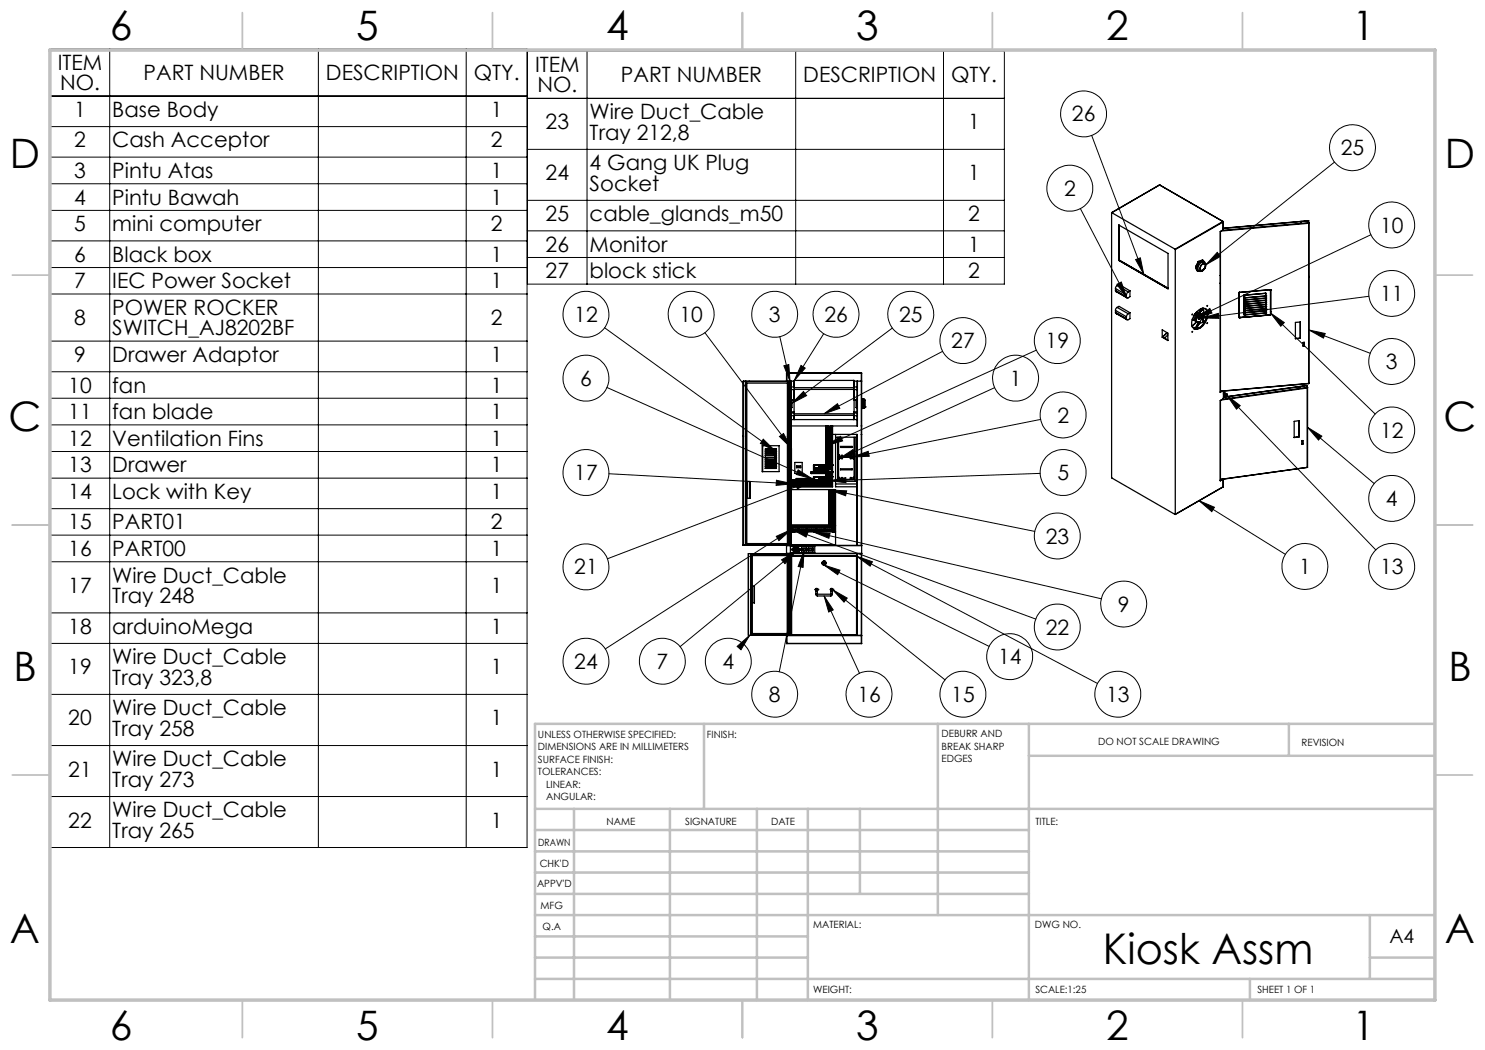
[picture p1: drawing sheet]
<svg xmlns="http://www.w3.org/2000/svg" width="297mm" height="210mm" viewBox="0 0 297 210" stroke-linecap="round" stroke-linejoin="round" font-family="sans-serif">
<g fill="none" stroke="#000" stroke-width=".2">
<path d="M10 9.8h95.4v159.7h-95.4zM10 19.2h95.4M21.9 9.8v159.7M63.7 9.8v159.7M93.2 9.8v159.7M105.5 10.2h95.4v46.6h-95.4zM105.5 19.7h95.4M117.4 10.2v46.6M159.1 10.2v46.6M188.7 10.2v46.6M10 25.3h95.4M10 31.4h95.4"/>
<path d="M10 36.8h95.4M105.5 29.9h95.4M218.3 27.1l10.4 27.7M266.9 32.4l-25.7 20.5M10 42.1h95.4M10 48.2h95.4M10 53.5h95.4M10 58.8h95.4M105.5 40.1h95.4M105.5 46.2h95.4M105.5 51.5h95.4M216.1 41.7l9.3 17.8"/>
<path d="M223.4 56.9l.9-.5 1.1 3.1zM227.1 51.9l1-.3 .6 3.2zM243.5 50.5l.6 .8-2.9 1.6zM273.8 59.3l-33.3 4.3M274.2 46.9l-35 16.7M10 68.2h95.4M10 74.4h95.4M10 79.6h95.4M120.9 65.5l34.1 24.7M121.4 77.5l41.1 18.3M141 66.5l17.3 23.1M156 67.3l2 9"/>
<path d="M156.8 73.2l1-.3 .2 3.4zM160.2 73.1l.8 .5-2.1 2.5zM160.7 78.3l.6 .8-2.9 1.6zM164.7 66.7l-5.8 9.4M178.5 65.6l-20.1 15.1M188.5 70.3l-23.7 12.5M198.9 77.5l-31.1 14.2M207.3 70l-42 19.1M239.2 63.6l2.8-1.9 .4 .9zM240.5 63.6l3.2-.9 .1 1zM245.4 79.1l2.6 2-.7 .7zM245.4 79.1l29.8 30.9"/>
<path d="M254.1 62.6l2.8 1.9-.7 .8zM254.1 62.6l20.9 20.2M261.8 66l3.2 .7-.3 .9zM261.8 66l12.2 4.7M10 85h95.4M10 90.3h95.4M10 95.6h95.4M121.8 94.7l36.8 2.1M152.6 87.8l2.4 2.4-2.9-1.5zM155.3 96.1l3.3 .7-3.4 .3zM155.9 87.3l.8-.6 1.6 2.9zM159.1 96.8l3.3-.7-2.9 1.7z"/>
<path d="M159.6 94l2.9 1.8-3.3-.9zM162.4 96.1l-40.9 15.7M164.8 82.8l2.7-2.1 .5 1zM165.3 89.1l2.8-1.8 .4 .9zM165.9 96.2l3.3-.7v1zM166 98l3.3 .2-.2 1zM166 98l41 8.3M167.8 91.7l2.8-1.8 .4 .9zM170.5 91.4l3.1-1.1 .2 1zM208 94.7l-42.1 1.5M208.1 83.9l-37.6 7.5M261.5 85.5l2.9 1.7-.7 .8z"/>
<path d="M261.5 85.5l13.3 11.2M10 101.7h95.4M10 107h95.4M10 112.4h95.4M155.3 107.3l3-1.4-2.5 2.2zM156.3 112l2.9-1.7-2.2 2.4zM158.3 105.8l48.9 18M158.3 105.9l-37.2 23.9M158.3 105.8l3.3 .7-.4 .9zM159.2 110.3l-23.2 19M160.8 110.2l-.2 3.3-1-.2zM160.8 110.2l-4.9 24.1"/>
<path d="M162.7 106.4l3.3 .3-.2 1zM162.7 106.4l57.6 13.4M164.8 113l3.2 1-.5 .9zM164.8 119.2l1.9 2.8-1 .4zM164.8 113l33 16.3M164.8 119.2l7.1 15.5M166.5 118l2.9 1.6-.6 .8zM166.5 118l22.5 18M171.3 111.3l3.2 1.1-.5 .8zM171.3 111.3l48.2 25.4M239.8 100.1l3.1 1.4-.5 .8zM239.8 100.1l17.3 10.8"/>
<path d="M10 122.6h95.4M10 128.7h95.4M10 138.9h95.4M147.4 129.3l2.5-2.2-1.7 2.9zM149.9 127.1l-1.3 1.6M10 149.1h95.4M10 159.3h95.4"/>
<circle cx="214" cy="37.6" r="4.6"/>
<circle cx="216.7" cy="22.8" r="4.6"/>
<circle cx="270.5" cy="29.5" r="4.6"/>
<circle cx="278.3" cy="45" r="4.6"/>
<circle cx="278.3" cy="58.7" r="4.6"/>
<circle cx="117.2" cy="62.9" r="4.6"/>
<circle cx="117.2" cy="75.6" r="4.6"/>
<circle cx="138.2" cy="62.9" r="4.6"/>
<circle cx="154.9" cy="62.9" r="4.6"/>
<circle cx="167.2" cy="62.9" r="4.6"/>
<circle cx="182.1" cy="62.9" r="4.6"/>
<circle cx="192.6" cy="68.1" r="4.6"/>
<circle cx="203.1" cy="75.6" r="4.6"/>
<circle cx="211.5" cy="68.1" r="4.6"/>
<circle cx="278.3" cy="72.3" r="4.6"/>
<circle cx="117.2" cy="94.5" r="4.6"/>
<circle cx="212.6" cy="83" r="4.6"/>
<circle cx="212.6" cy="94.5" r="4.6"/>
<circle cx="278.3" cy="86" r="4.6"/>
<circle cx="278.3" cy="99.7" r="4.6"/>
<circle cx="117.2" cy="113.4" r="4.6"/>
<circle cx="211.5" cy="107.2" r="4.6"/>
<circle cx="261" cy="113.3" r="4.6"/>
<circle cx="278.3" cy="113.3" r="4.6"/>
<circle cx="117.2" cy="132.2" r="4.6"/>
<circle cx="132.5" cy="132.2" r="4.6"/>
<circle cx="145.7" cy="132.2" r="4.6"/>
<circle cx="154.9" cy="138.8" r="4.6"/>
<circle cx="173.8" cy="138.8" r="4.6"/>
<circle cx="192.6" cy="138.8" r="4.6"/>
<circle cx="201.9" cy="131.3" r="4.6"/>
<circle cx="211.4" cy="125.4" r="4.6"/>
<circle cx="223.6" cy="138.8" r="4.6"/>
<circle cx="224.7" cy="120.8" r="4.6"/>
</g>
<g fill="none" stroke="#c0c0c0" stroke-width=".35">
<path d="M48.5 2.5v7.5M98.5 2.5v7.5M148.5 2.5v7.5M198.5 2.5v7.5M248.5 2.5v7.5M2.5 55h7.5M287 55h7.5M2.5 105h7.5M287 105h7.5M2.5 155h7.5M287 155h7.5M48.5 200v7.5"/>
<path d="M98.5 200v7.5M148.5 200v7.5M198.5 200v7.5M248.5 200v7.5"/>
</g>
<g fill="none" stroke="#c0c0c0" stroke-width=".5">
<path d="M140.8 144.8v17M187.6 144.8v38.2M205.8 144.8v55.2M205.8 151.2h81.2M257.8 144.8v6.4M287 144.8h-180v55.2M107 161.8h180M107 178.8h98.8M107 174.5h98.8M107 170.3h98.8M107 166h98.8M114.8 161.8v38.2"/>
<path d="M134 161.8v38.2M151.4 161.8v38.2M161.6 161.8v38.2M172 161.8v17M107 195.8h180M107 191.5h54.6M107 187.3h54.6M107 183h180M250 195.8v4.2M274 191.5h13M274 183v12.8"/>
</g>
<path d="M10 10h277v190h-277z" fill="none" stroke="#c0c0c0" stroke-width=".7"/>
<path d="M152.6 87.8l2.4 2.4-2.9-1.5zM155.9 87.3l.8-.6 1.6 2.9zM156.8 73.2l1-.3 .2 3.4zM160.2 73.1l.8 .5-2.1 2.5zM160.7 78.3l.6 .8-2.9 1.6zM164.8 82.8l2.7-2.1 .5 1zM165.3 89.1l2.8-1.8 .4 .9zM167.8 91.7l2.8-1.8 .4 .9zM170.5 91.4l3.1-1.1 .2 1zM165.9 96.2l3.3-.7v1zM166 98l3.3 .2-.2 1zM171.3 111.3l3.2 1.1-.5 .8zM162.7 106.4l3.3 .3-.2 1zM158.3 105.8l3.3 .7-.4 .9zM164.8 113l3.2 1-.5 .9zM166.5 118l2.9 1.6-.6 .8zM164.8 119.2l1.9 2.8-1 .4zM147.4 129.3l2.5-2.2-1.7 2.9zM160.8 110.2l-.2 3.3-1-.2zM156.3 112l2.9-1.7-2.2 2.4zM155.3 107.3l3-1.4-2.5 2.2zM159.1 96.8l3.3-.7-2.9 1.7zM155.3 96.1l3.3 .7-3.4 .3zM159.6 94l2.9 1.8-3.3-.9zM227.1 51.9l1-.3 .6 3.2zM223.4 56.9l.9-.5 1.1 3.1zM243.5 50.5l.6 .8-2.9 1.6zM239.2 63.6l2.8-1.9 .4 .9zM240.5 63.6l3.2-.9 .1 1zM261.8 66l3.2 .7-.3 .9zM254.1 62.6l2.8 1.9-.7 .8zM261.5 85.5l2.9 1.7-.7 .8zM245.4 79.1l2.6 2-.7 .7zM239.8 100.1l3.1 1.4-.5 .8z" fill="#000"/>
<g fill="none" stroke="#000" stroke-width=".25">
<path d="M231.9 37h.1M231.9 37l-9.6 5.5M231.9 37l12.7 7.3M232 37l12.6 7.3M222.3 42.6v53l12.8 7.3M222.3 42.6l12.7 7.2M223.1 58.1l.2 .3M223.1 57.7v.4M223.1 57.7l2.2 1.3M223.1 58.1l2.2 1.3M223.3 58.4l-.1-.2 2.1 1.3M223.3 58.4l2 1.1"/>
<path d="M223.4 58.3l-.1 .1M223.4 57.1l-.3 .6M223.4 57.1l2.2 1.3M223.4 57.1l.4-.2 2.2 1.3M223.8 45l9.8 5.7v7.1l-9.8-5.7zM223.8 52.1l9.8 5.6M223.8 45v7.1M223.8 52.1h.1M223.9 52l9.7 5.6M223.9 45.1v6.9M223.9 52l-.1 .1M225.3 59.5l.1 .1"/>
<path d="M225.3 59v.4M225.6 58.4l-.3 .6M226 58.2v1.1l-.5 .3-.2-.2M226 58.2l-.4 .2M235 49.8l.1 .1M235.1 49.9v53M239.1 53.3v.1M239.1 53.3l.2 .1M239.1 53.4l.2 .1M239.1 53.4l.3 .7M239.3 53.4v.1M239.3 53.5l.2 .7"/>
<path d="M239.4 54.1l.1 .1M239.5 54.2h.2M239.5 52.9l-.1 1 .4 .3M239.5 52.9l-.2 .5M239.6 52.4l.2 .1M239.6 52.4l-.5 .9M239.7 52.3l-.1 .1M239.7 52.3h.2M239.8 52.5l-.3 .4M239.8 54.2h.5M239.9 52.3l-.1 .2M240.2 52.2l-.7 .7"/>
<path d="M240.2 52.2h.4l.3 .2M240.2 52.2l-.3 .1M240.4 54.1l-.1 .1M240.5 52l.1 .1M240.5 52l.2 .1M240.5 52l-.8 .3M240.5 52.4l.1 .3M240.5 52.8a.41 .41 0 0 1 .5 .1 .41 .41 0 0 1-.1 .6 .48 .48 0 0 1-.3 .5 .48 .48 0 0 1-.6-.2l.1-.5zM240.5 52.4a1.27 1.27 0 0 0-.7 1.8M240.5 52.4h.4M240.6 52.7l-.5 .6a.45 .45 0 0 0-.1 .6 .45 .45 0 0 0 .4 .2M240.6 52.7a.52 .52 0 0 1 .6 .4 .52 .52 0 0 1-.3 .5l-.5 .5"/>
<path d="M240.7 52.1l-.5 .1M240.7 52.1l.1 .2M240.9 52.4a1.18 1.18 0 0 1-.6 1.8M244.1 46.3v32.2M244.1 55.1h.1M244.1 56.6h.1M244.6 44.3v.1M244.6 44.3h.1M244.6 44.3l-9.6 5.5M244.6 44.3l.1 .1M244.6 44.4l-9.5 5.5M244.6 44.4v1.6"/>
<path d="M244.6 46l-.5 .3v32.2M244.7 44.4l-.1 1.6M244.7 44.4h-.1M247.8 58.5l6.3-.6v5.1l-6.3 .5zM247.8 58.6v4.8M247.9 58.5l-.1 .1M247.9 58.4v.1M248.8 59.1h.1M248.8 59.4h.1M248.8 59.5h.1M248.8 59.8h.1M248.8 59.9h.1"/>
<path d="M248.8 59.1v.3M248.8 59.5v.3M248.8 59.9v.3M248.8 59v.1M248.8 59h.1M248.8 59.4v.2M248.8 59.8v.2M248.8 59.1v.9M248.8 59l.1 .6M248.8 59.5l.1 .5M248.8 59.9l.1 .5M248.8 59.9v.5"/>
<path d="M248.8 59.6h.1M248.8 60h.1M248.9 59.6h.1M248.9 60h.1M253.1 58.7h.1M253.1 58.7l-4.3 .3M253.1 58.7l.1 .5M253.1 59.2l.1 .4M253.1 59.6l.1 .9M253.2 59.2h.1M253.2 59.6h.1M253.2 58.7v.5"/>
<path d="M253.2 59.2l-4.3 .4M253.2 59.6l-4.3 .4M253.2 58.7v.2M253.2 59.2v.1M253.2 59.6v.1M254 58h.1M254 57.9v.1M254 58l-6.1 .5M254.1 57.9v.1M254.1 58h.1M254.1 57.9v5M260.1 44.4h.2"/>
<path d="M260.2 44.3l-15.5 1.4M261.6 44.2h.1M261.6 44.2l-16.9 1.4M261.6 44.2l.1 .3M261.6 44.2l-1.4 .1M261.7 44.5v.2M261.7 44.5l.1 .1M261.7 44.2l.1 .4M261.7 44.5l-17.2 1.6M261.7 44.7v32M261.7 44.7l-17.4 1.5M261.8 44.6h.1"/>
<path d="M261.8 44.6l-.1 .1M261.8 55.3l-.1 .1M261.8 44.6v32.1M148.6 76.3h.1M148.6 76.3v32.7M148.7 76.3h.4M149.1 76.3h.1M149.1 76.3v32.7M149.2 76.3v32.7M149.2 76.3h8.8M149.4 76.6h8.4v32.1h-8.4zM157.3 74.6h.1"/>
<path d="M157.3 74.6v1.6M157.4 74.6h.1M157.4 74.6h-.1M157.4 74.6v1.6M157.4 74.6h14.9M157.5 76.6v32.1M157.6 76.6v32.1M157.8 76.6v32.1M158 76.3h.1M158 76.3v32.7M158.2 76.2v32.9M158.3 79.9h.1"/>
<path d="M158.3 77.9h13.1M158.3 76.2v32.9M158.3 77.4h.5M158.3 79.9v1.7M158.8 77.5h12M159 76.1l-.2 .1-10.2 .1M170.6 76.1l.2 .2 1.5-.1M170.8 77.4h.6M171.3 79.9v1.6M171.3 79.9h.1M171.4 76.2v9M171.5 76.2v9h-13.3"/>
<path d="M172.3 74.6h.1M172.3 74.6v34.5M172.5 79.8h-.2h.2M172.5 79.8h.1M172.5 79.8v.3M172.5 79.8h.3M172.8 79.8h.1a1.39 1.39 0 0 1 .1 1.4v.2M172.8 79.8v1.8M223.1 62.5l.2 .3M223.1 62.1l2.2 1.3M223.1 62.5l2.2 1.2M223.1 62.1v.4"/>
<path d="M223.3 62.8l-.1-.2 2.1 1.3M223.3 62.8l2 1.1M223.4 62.7l-.1 .1M223.4 61.5l-.3 .6M223.4 61.5l2.2 1.3M223.4 61.5l.4-.2 2.2 1.2M225.3 63.9l.1 .1M225.3 63.4v.3M225.6 62.8l-.3 .6M226 62.5v1.2l-.5 .3-.2-.3M226 62.5l-.4 .3M232.4 66l1.2 .6v1.5l-1.2-.7z"/>
<path d="M233.4 66.5l-1 .9M233.4 66.6l-.8 .8 1 .6M233.6 67l-.7 .6M238.4 66.3h.1l-.1 .2zM238.4 64l1.1 .4 .4-.1v.2M238.4 62.8v.2zM238.5 65.4l.6 .1M238.5 63.8l.8 .4M238.7 65.7h.1M238.8 65.7l.2 .1M238.8 63v.5l.3 .4M238.9 62.9l.2-.1-.2 .2"/>
<path d="M239 65.8h.1M239.1 62.7v.4M239.1 63.9v.2M239.1 63.9l-.2 .1M239.1 63.9l-.3 .1M239.1 62.6l.2 .7-.2 .6M239.1 62.6l.2 .6M239.2 63.1h.1M239.2 63.6h.1M239.2 65.6l-.1 .2M239.3 65.7h.1M239.3 64.3l-.9 .8"/>
<path d="M239.3 62.6h.3M239.3 64.3l-.9 .9M239.3 62.6l-.1 .3 .1 .3M239.3 62.6l.3 .1M239.3 62.4a1.44 1.44 0 0 1 2-.5 2.79 2.79 0 0 1-1 3.5 1.1 1.1 0 0 1-1.9-.2 3.2 3.2 0 0 1 .9-2.8zM239.4 62.4l-.1 .2M239.4 65.5l-.2 .3M239.4 65.5h.1M239.4 65.5l-.1 .2M239.4 63.2h.1M239.4 63.5l-.1 .7M239.5 63.1l-.2 .4-.2 .4"/>
<path d="M239.6 63.1l-.4 .4-.1 .4M239.6 63l-.3 .2M239.6 62.7l.1 .1M239.7 63.8h.1M239.7 64.4h.1M239.7 64.4l.2 .1M239.8 64.4h.1M239.8 64.5l-.7 1.3M239.8 64.5h.1M239.8 64.5l-.1-.1-.7 1.4M239.8 64.5l-.5 1M239.8 64.3l-.1 .1"/>
<path d="M239.9 65.6h.1M239.9 62.9l.3 .1M239.9 63.5l.1 .2-.2 .1zM239.9 64.5l-.5 1M239.9 62.8l.2 .1h-.2M239.9 63.5h.1M239.9 63.5l.1 .1M240.2 61.8l-.6 .9M240.2 63l1.2 .5M240.2 61.7l-.9 1.8h.1M240.3 63.7l.4 .7M240.4 63.6l.3 .8"/>
<path d="M240.4 63.5l.1 .1M240.4 61.7l-1 1.8M240.5 63.6h.1M240.5 61.7h.1M240.5 61.7l-.8 1.4 .5-.1M240.5 63.6v.1M240.7 61.7v.2M240.7 63.4l-.2 .2M240.7 64.4l-1 .4M240.7 61.9l-.5 .4M240.7 61.9v.7M240.8 64.5v.1"/>
<path d="M241 61.7h.1M241.1 62.5l-.5 .1-.5 .3M241.1 61.7l.4 .8-.2 1M241.1 64.1l-.3 .4M241.1 61.7l.3 .4 .1 .7M241.1 64.1h.1M241.2 62.6a1.05 1.05 0 0 0-1 .4l1.1 .5M241.2 62.6h-.5l-.5 .4M241.2 62.6l-.5 .6M241.3 63.6l-.2 .5M241.3 63.6l-.9-.4-.1 .7-1 1.9 .7-.3 .8-1M241.3 63.5h.1"/>
<path d="M241.4 64.5v.2zM241.4 61.1v.2zM241.5 62.8h.1M241.5 62.8a3.2 3.2 0 0 1-2.4 3l-.3-.1M244.4 78.2l-.3 .3M244.7 78.2v1.5l-.6 .4v16.1M244.7 78.4l.7 .4M244.7 78.6l.3 .3M244.7 78.8l.3 .2-.3-.2M244.7 78.4l.6 .4M245 78.9h.1M245 78.9l-.2 .5"/>
<path d="M245.1 78.9v.1M245.1 78.9l-.3 .5M245.1 79l-.2 .4M245.3 78.8l.1 .1M245.3 78.8h.1M245.3 78.8l-.2 .1M245.4 78.8v.1M245.4 78.9l-.3 .1M245.4 78.9v.4M245.4 78.9h.1M247.8 63.5h.1M247.8 62.9h.1"/>
<path d="M247.8 63.4h.1M247.8 63.4l.1 .1M247.9 63.5h.1M248.8 62.8h.1M248.8 60.2h.1M248.8 60.4h.1M248.8 60.7h.1M248.8 60.8h.1M248.8 61.1h.1M248.8 61.2h.1M248.8 61.5h.1M248.8 61.6v.1"/>
<path d="M248.8 61.9h.1M248.8 62.4h.1M248.8 62.5h.1M248.8 60.4v.3M248.8 60.8v.3M248.8 61.2v.3M248.8 61.6v.3M248.8 62v.4M248.8 62.5v.3M248.8 60.3v.1M248.8 60.7v.1M248.8 61.6h.1"/>
<path d="M248.8 62h.1M248.8 62.4v.1M248.8 60.3h.1M248.8 60.2v.2M248.8 61.1v.2M248.8 61.5v.2M248.8 61.9v.2M248.8 62.8v.2M248.8 60.3l.1 .5M248.8 60.4v.9M248.8 60.7l.1 .6M248.8 61.2l.1 .5"/>
<path d="M248.8 61.2v.5M248.8 61.6l.1 .5M248.8 61.7v.8M248.8 62l.1 .5M248.8 62.4l.1 .6M248.8 62.5v.5M248.8 61.3h.1M248.8 61.7h.1M248.8 62.1h.1M248.8 62.5l.1 .1M248.8 63h.1M248.9 60.4h.1"/>
<path d="M248.9 60.8h.1M248.9 61.3h.1M248.9 61.7h.1M248.9 62.1h.1M248.9 62.5v.1M248.9 63h.1M253.1 60.5l.1 .4M253.1 60.9l.1 .4M253.1 61.3l.1 .9M253.1 62.2l.1 .4M253.2 60v.1M253.2 60.5h.1"/>
<path d="M253.2 60.9h.1M253.2 61.3h.1M253.2 61.7v.1M253.2 62.2h.1M253.2 62.6h.1M253.2 60h.1M253.2 61.7h.1M253.2 60.1l-4.3 .3M253.2 60.5l-4.3 .3M253.2 60.9l-4.3 .4M253.2 61.3l-4.3 .4M253.2 61.8l-4.3 .3"/>
<path d="M253.2 62.2l-4.3 .4M253.2 62.6l-4.3 .4M253.2 62.2l-4.3 .3M253.2 60.1v.1M253.2 60.5v.1M253.2 60.9v.1M253.2 61.3v.1M253.2 61.8v.1M253.2 62.2v.1M254 63h.1M254 63l-6.1 .5M254.1 62.9l-.1 .1"/>
<path d="M254.1 62.3h.1M254.1 62.9v.1M259.1 64.5l1-.1v3.3l-1 .1zM259.8 77.4h.2zM259.8 77.4h.2M260.1 67.7h-1M260.6 68.5h.2v.7h-.2zM260.8 69.1v.1M260.8 68.5v.6M260.8 69.1l-.2 .1M261.3 77.1h.1M261.3 77.1l-16.6 2.3"/>
<path d="M261.4 77.1l.1 .4M261.4 77.1l-1.5 .2M261.4 77.6l.1 15.9M261.4 77.6l-17.2 2.4M261.5 77.5l-.1 .1M261.5 77.5v16M261.5 77.5l-17 2.4M261.7 76.7h.1M261.7 76.7l-17.6 1.6M261.8 76.7h-.1M148.6 87.2h.1M149.1 87.2h.1"/>
<path d="M149.5 96.3h.5v3.4h-.5zM150 96.3v3.4M152.4 89.1h3.4v5.2h-3.4zM152.5 89.1v5.2M153.1 89.8h2.2v3.9h-2.2zM153.1 92.8h1.9M153.1 92.4h2M153.1 92h2M153.1 91h1.9M153.1 90.6h1.9M153.1 90.3h2M153.1 91.1h2"/>
<path d="M153.1 90.7h2M153.1 91.6h2M153.1 93.3h2M153.1 92.8h2M153.1 92.3h1.9M153.1 91.5h1.9M153.1 91.9h1.9M153.1 90.2h1.9M153.1 93.2h1.9M154.9 92.3h.1M154.9 90.6h.1M154.9 91.5h.1"/>
<path d="M154.9 91.9h.1M154.9 91h.1M154.9 90.2h.1M154.9 93.2h.1M154.9 92.8h.1M154.9 93.7h.1M155 90.2h.1M155 91h.1M155 90.6h.1M155 91.9h.1M155 91.5h.1M155 92.8h.1"/>
<path d="M155 92.3h.1M155 93.2h.1M155 93.7h.1M155 91.5v.1M155 91.1h.1M155 91v.1M155 90.7h.1M155 90.3h.1M155 92h.1M155 93.3h.1M155 92.4h.1M155 92.3v.1"/>
<path d="M155 90.2v.1M155 90.6v.1M155 91.9v.1M155 93.2v.1M155.1 93.3h.1M155.1 92.8l-.2 .4M155.1 92.8h.1M155.1 92.4l-.2 .4M155.1 92.4h.1M155.1 92l-.2 .3M155.1 92h.1M155.1 91.6h.1"/>
<path d="M155.1 91.1l-.2 .4M155.1 91.1h.1M155.1 90.7l-.2 .3M155.1 90.7h.1M155.1 90.3h.1M155.1 89.8l-.2 .4M155.1 89.8v3.9h-2M155.1 91.6l-.2 .3M155.1 90.3l-.2 .3M155.1 93.3l-.2 .4M155.2 89.8v3.9M157.5 87.2h.1"/>
<path d="M158 87.2h.1M158.2 86.9h.1M158.3 89.6v.3M158.3 81.6h.1M158.3 96.1h8.2M158.3 97.3h8.2M158.3 96h8.2M158.3 97.9h8.8v11.1h-8.8M158.3 93.4h.1M158.3 83.9h13.1M158.3 83.1h.5M158.3 82.6h.5"/>
<path d="M158.3 82.4h.5M158.3 89.9h.1M158.3 96.1l.1 .9h-.1M158.3 93.4v.3M158.3 89.9v3.5M158.4 80h.4M158.6 96.1l-.1 .4M158.6 96.1v.4M158.7 96.1v.9h-.2v-.5M158.8 83.7l.2 .2M158.8 82.8h12M158.8 83.1h12"/>
<path d="M158.8 83.9v-7.8h12v7.8M159 92.5h1.4v2.2h-1.4zM159 96.1l-.1 .4M159 96.1v.4M159.1 96.1l.1 .9h-.3v-.5M159.2 95.8h.1M159.2 95.8v.2M159.3 95.7v.1M159.3 95.7l-.1 .1M159.3 93.2h.8v.3h-.8zM159.3 95.8v.2M159.3 95.8h3.1"/>
<path d="M159.3 95.7h3.1M159.3 93.4h.8M159.4 96.1l-.1 .9h.3l-.1-.9M159.8 96.1l-.1 .9h.2v-.9M160.2 96.1l-.1 .9h.3l-.1-.9M160.6 96.1l-.1 .9h.3l-.1-.9M161 96.1l-.1 .9h.2v-.9M161.4 96.1l-.1 .9h.3l-.1-.9M161.8 96.1l-.1 .9h.3l-.1-.9M162.2 96.1l-.1 .9h.2v-.9M162.2 94.6l.1 .1M162.2 94.6h.1"/>
<path d="M162.2 94.4h.1M162.2 94.4v.2M162.3 94.6v.1M162.3 94.4h-.1M162.3 94.4h.1M162.3 94.4v.2M162.3 94.4h4.2M162.3 94.7h4.2M162.3 94.6h4.2M162.4 95.7v.1M162.4 95.7l.1 .1M162.4 95.8h.1"/>
<path d="M162.4 95.8v.2M162.5 95.8v.2M162.6 96.1l-.1 .9h.3l-.1-.6M162.6 96.1v.9M162.7 95.4h.2M162.7 96.7h.1M162.7 94.3h.2M162.7 94.3h.1M162.7 93.1h.2M162.7 93.1h.1M162.7 96.8h.1M162.7 93.1v1.2"/>
<path d="M162.7 95.4v.6M162.7 96.1v.6M162.7 96.8v.2M162.7 94.3v.1M162.7 95.3h.2M162.7 95.3h.1M162.7 93h.2M162.7 94.4h.2M162.7 93h.1M162.7 94.4h.1M162.7 95.3v.1M162.7 93v.1"/>
<path d="M162.8 96.7h.1M162.8 96.7l-.1 .1M162.9 95.3h.1M162.9 93.1h.1M162.9 93h.1M162.9 94.4h.1M162.9 93v1.4M162.9 95.3v.7M162.9 95.4h3.4M162.9 95.3h3.4M162.9 96.7h.3M162.9 93.1h3.4"/>
<path d="M162.9 94.3h3.4M162.9 93h3.4M162.9 96.8h.3M162.9 93.9h.1M162.9 94h.5v.2h-.5zM162.9 96.4h.3M162.9 96.4l.3 .1M162.9 94h.1M162.9 93.8l.5 .1M163 96.4l-.1 .6h.3v-.5M163 94h.1M163 94.1h.1"/>
<path d="M163 96.4h.1M163 96.5h.1M163 93.8h.1M163 96.2h.1M163 93.7v.2M163 94v.2M163 96.1v.4M163 93.8h.4M163 96.3h.1M163 94.1h.4M163 96.4h.2M163 93.9h.1"/>
<path d="M163 93.7h.1M163.1 94h.1M163.1 94.1h.1M163.1 96.3h.1M163.1 96.5h.1M163.1 94v.1M163.1 96.4h.1M163.1 93.7h.1M163.1 93.9h.1M163.1 96.2h.1M163.1 93.8h.1M163.1 93.7v.2"/>
<path d="M163.1 96.3v.1M163.1 96.4l.1 .1M163.1 96.1v.3M163.1 96.3l-.1 .1M163.2 94.1h.1M163.2 94v.1M163.2 94h.1M163.2 93.9h.1M163.2 93.8h.1M163.2 94h.2M163.2 93.8h.2M163.2 93.7h.1"/>
<path d="M163.3 94.1h.1M163.3 94h.1M163.3 93.9h.1M163.3 93.7h.1M163.3 93.7v.2M163.3 94v.1M163.3 93.8h.1M163.3 96.5h.1M163.3 94l.1 .2M163.3 96.4h.1M163.3 96.7h.2M163.3 96.8h.2"/>
<path d="M163.4 96.4l-.1 .6h.2v-.6M163.4 94h.1M163.4 96.5h.1M163.4 96.4h.1M163.4 93.9h.1M163.4 93.7h.1M163.4 93.8h.1M163.4 96.4l-.1 .1M163.4 96.2h.1M163.4 96.3h.1M163.4 94.1h.1M163.4 93.7h-.5v.2"/>
<path d="M163.4 93.7v.2M163.4 96.1v.4M163.4 94.1h-.5M163.5 96.1v.3M163.5 93.7h.5v.4h-.5zM163.6 94.1h.1M163.6 94l.1 .1M163.6 93.7v.3h.4v-.3M163.6 94h.1M163.6 93.7h.1M163.7 93.8h.1M163.7 94v.1"/>
<path d="M163.7 96.4h.3M163.7 96.7h.3M163.7 96.8h.3M163.8 95.7v.1M163.8 95.6h.1M163.8 95.7h.1M163.8 93.4h.1M163.8 93.2h.1M163.8 93.8h.1M163.8 96.4h.1M163.8 93.2v.2M163.8 95.6v.1"/>
<path d="M163.8 96.1l-.1 .9h.3l-.1-.6M163.8 95.5v.1M163.8 95.8h.1M163.8 95.5h.1M163.8 93.2h.3M163.8 95.8h.3M163.8 95.5h.3M163.8 93.4h.3M163.8 95.5l.1 .3zM163.8 93.2v.2l.1-.2M163.8 93.3h.1M163.9 96.3l-.2 .1"/>
<path d="M163.9 96.4h.1M163.9 96.3h.1M163.9 94.1h.1M163.9 93.7v.1M163.9 93.8h.1M163.9 96.1v.3M163.9 93.7h.1M164 95.5v.3zM164 93.2v.2v-.2M164 93.2h.1M164 94.1h.1M164 93.7v.2"/>
<path d="M164 93.7l-.1 .3M164 93.3h.1M164 95.6h.1M164 94l-.1 .1M164.1 95.7h.1M164.1 95.6h.1M164.1 93.4h.1M164.1 93.2h.1M164.1 93.2v.2M164.1 95.6v.1M164.1 93.3h.1M164.1 95.5v.1"/>
<path d="M164.1 95.5h.1M164.1 95.8h.1M164.1 93.8h.1M164.1 93.7h.1M164.1 96.7h.3M164.1 96.8h.3M164.1 95.7v.1M164.1 93.9l.1 .1M164.1 93.5h.1M164.1 93.9h.1M164.1 95.9h.1M164.2 96.4l-.1 .6h.3l-.1-.6"/>
<path d="M164.2 96.3h.1M164.2 95.7l.1 .1M164.2 95.6h.1M164.2 95.7h.1M164.2 93.4h.1M164.2 93.2h.1M164.2 93.2v.2M164.2 95.6v.1M164.2 96.1v.3M164.2 94h1.5M164.3 95.5l-.1 .1M164.3 95.5h.1"/>
<path d="M164.3 95.8h.1M164.3 93.2h-.1M164.3 93.2h.1M164.3 93.4h.1M164.3 93.2h.2M164.3 95.8h.2M164.3 95.5h.2M164.3 93.4h.2M164.3 95.7h.1M164.3 95.6h.1M164.3 93.2v.2M164.3 95.6v.1"/>
<path d="M164.3 96.1v.3M164.3 93.3h.1M164.3 93.8h.1M164.3 93.7h.1M164.3 93.7v.1M164.3 93.8h.4M164.4 93.7h.1M164.4 93.7h-.1M164.4 93.8h.1M164.4 93.8h.4M164.4 96h.1M164.4 95.5v.3z"/>
<path d="M164.4 93.2v.2v-.2M164.4 93.2h.1M164.4 93.7v.1M164.4 93.3h.1M164.4 95.6h.1M164.4 93.7h.3M164.5 93.7h.1M164.5 93.8h.1M164.5 93.2v.2M164.5 93.2h.1M164.5 93.3h.1M164.5 95.6h.1"/>
<path d="M164.5 95.5l.1 .1M164.5 95.8h.1M164.5 95.5h.1M164.5 95.6v.1M164.5 93.4h.1M164.5 96.7h.2M164.5 96.8h.2M164.6 95.6h.1M164.6 95.7l-.1 .1M164.6 95.7h.1M164.6 93.4h-.1M164.6 93.4h.1"/>
<path d="M164.6 93.2h.1M164.6 96.1h.1M164.6 96.4l-.1 .6h.2v-.6M164.6 93.8h.1M164.6 96.1v.1M164.6 96.2h.1M164.6 93.2v.2M164.6 95.6v.1M164.6 96.1v.3M164.6 96.3h.1M164.6 95.7l.1 .1M164.6 93.7h.1"/>
<path d="M164.7 95.5l-.1 .1M164.7 95.8h.1M164.7 95.5h.1M164.7 93.2h-.1M164.7 93.2h.1M164.7 93.4h.1M164.7 96.2h.1M164.7 93.7h.1M164.7 93.8h.1M164.7 96.1v.3M164.7 93.2h.3M164.7 95.8h.3"/>
<path d="M164.7 95.5h.3M164.7 93.4h.3M164.7 95.5v.3zM164.7 93.2v.2v-.2M164.7 93.3h.1M164.7 95.6h.1M164.7 96h.1M164.7 93.7v.1M164.8 93.7h.1M164.8 93.8h.1M164.8 93.7h-.4M164.8 95.5l.1 .3z"/>
<path d="M164.8 93.2v.2l.1-.2M164.8 93.2h.1M164.8 93.7v.1M164.8 93.3h.1M164.8 95.6h.1M164.9 95.5l.1 .3zM164.9 93.2v.2l.1-.2M164.9 93.2h.1M164.9 93.3h.1M164.9 95.6h.1M164.9 96.7h.3M164.9 96.8h.3"/>
<path d="M165 96.4l-.1 .6h.3l-.1-.6M165 95.5v.1M165 95.8h.1M165 95.5h.1M165 93.2h.1M165 93.8h.1M165 93.4h.1M165 96.3h.1M165 95.7v.1M165 96.1v.1M165 95.6h.1M165 95.7h.1"/>
<path d="M165 93.7h.1M165 93.7v.1M165 96.2v.2M165 93.7h.5M165 93.2v.2M165 95.6v.1M165 96.2h.1M165 93.8h.5M165.1 95.7v.1M165.1 96h.1M165.1 93.4h.1M165.1 93.7h.1"/>
<path d="M165.1 93.8h.1M165.1 93.7v.1M165.1 93.8h-.1M165.1 93.7h.3M165.1 93.7h-.1M165.1 93.8h.3M165.1 95.5v.1M165.1 95.8h.1M165.1 95.5h.1M165.1 93.2h.1M165.1 96.1v.3M165.1 93.2h.3"/>
<path d="M165.1 95.8h.3M165.1 95.5h.3M165.1 93.4h.3M165.1 95.5l.1 .3zM165.1 93.2l.1 .2zM165.1 93.3h.2M165.1 95.6h.2M165.2 93v-7.8v7.8M165.2 94.7v.6M165.2 93.8h.1M165.2 95.5l.1 .3zM165.2 93.2l.1 .2z"/>
<path d="M165.3 85.2h.1M165.3 93.8h.1M165.3 85.2v7.8M165.3 94.7v.6M165.3 95.3l.9-.1v.1M165.3 94.9l.9-.1v.2h-.9M165.3 92.9l.3 .1M165.3 92.9l.9-.1v.2M165.3 92.5l.9-.1v.2h-.9M165.3 92.1l.9-.1v.2h-.9M165.3 91.7l.9-.1v.2l-.9-.1M165.3 91.3l.9-.1v.2h-.9"/>
<path d="M165.3 90.9l.9-.1v.2h-.9M165.3 90.5l.9-.1v.2l-.9-.1M165.3 90.1l.9-.1v.2h-.9M165.3 89.7l.9-.1v.2h-.9M165.3 89.3l.9-.1v.2h-.9M165.3 88.9l.9-.1v.2h-.9M165.3 88.5l.9-.1v.2h-.9M165.3 88.1l.9-.1v.2h-.9M165.3 87.7l.9-.1v.2h-.9M165.3 87.3l.9-.1v.2h-.9M165.3 86.9l.9-.1v.2h-.9M165.3 86.5l.9-.1v.2h-.9"/>
<path d="M165.3 86.1l.9-.1v.2h-.9M165.3 85.6h.9v.2h-.9M165.3 93.7h.1M165.3 96.7h.3M165.3 96.8h.3M165.4 96.4l-.1 .6h.3l-.1-.6M165.4 96h.1M165.4 95.7h.1M165.4 95.6h.1M165.4 93.7h.1M165.4 93.4h.1M165.4 93.2h.1"/>
<path d="M165.4 93.2v.2M165.4 95.6v.1M165.4 96.1v.3M165.4 93.3h.1M165.4 96.3h.1M165.4 96.2h.1M165.4 95.5l.1 .1M165.4 95.8h.1M165.4 95.5h.1M165.4 93.8h.1M165.4 93.7v.1M165.5 95.7l-.1 .1"/>
<path d="M165.5 95.7h.1M165.5 95.6h.1M165.5 93.4h-.1M165.5 93.7h.1M165.5 93.2h.1M165.5 93.4h.1M165.5 93.2v.2M165.5 95.6v.1M165.5 96.1v.1M165.5 93.8h.1M165.5 93.7v.1M165.5 96.1v.3"/>
<path d="M165.6 85.2l-.3 .1M165.7 95.9h-1.6v.1M165.7 93.9v.1M165.7 93.6l-1.6-.1v.4M165.7 93.7v.1M165.7 93.6v.3M165.7 95.9v.1M165.7 97.9v7.1M165.7 95.9h.1M165.7 96.7h.2M165.7 93.6h.1M165.7 93.9h.1"/>
<path d="M165.7 96.8h.2M165.8 95.9l-.1-.1h-1.5l-.1 .2M165.8 93.6l-.1-.1h-1.5l-.1 .4 .1 .1M165.8 93.9l-.1 .1M165.8 96.1l-.1 .9h.2v-.8M165.8 97.9v7.1l.1-7.1M165.8 96.1l.1 .1M165.8 93.3l.3 .1h-.2zM165.8 93.7v.1M165.9 99.9l.9-.1v.3l-.9-.1M165.9 99.5l.9-.1v.3l-.9-.1M165.9 99.1l.9-.1v.3l-.9-.1"/>
<path d="M165.9 98.7l.9-.1v.3l-.9-.1M165.9 98.3l.9-.1v.3l-.9-.1M165.9 93.8h.1M165.9 93.9h.1M165.9 96h.1M165.9 93.6h.1M165.9 95.9h.1M166 93.9h.1M166.1 96h-.2h.2M166.1 95.6h-.3l.1 .2h.2M166.1 95.8h.1M166.1 95.7h.1"/>
<path d="M166.1 96.7h.2M166.1 93.7v.1M166.1 96.8h.3M166.2 96.1l-.1 .9h.3l-.1-.6M166.2 85.2v.2h-.9M166.3 96.7h.1M166.3 95.4h.2M166.3 95.3h.2M166.3 95.3h.1M166.3 93.1h.1M166.3 93.1h.2M166.3 94.3h.2"/>
<path d="M166.3 94.4h.2M166.3 93h.2M166.3 93h.1M166.3 94.4h.1M166.3 93v1.4M166.3 95.3v.7M166.3 96.1v.6M166.4 85.2v7.8M166.4 94.7v.6M166.5 94.4h.1M166.5 95.3h.1M166.5 93h.1"/>
<path d="M166.5 95.3v.1M166.5 93v.1M166.5 95.4h.1M166.5 93.1h.1M166.5 85.2v12.2h-8.2M166.5 86.9h4.9v13.6M166.5 94.3v.1M166.8 97.9v.2l-.9-.1M167 97.9v7.1M167.1 87.4h4.2M167.1 86.9v10.5h4.2M167.1 96.8h4.2"/>
<path d="M167.5 87.4v8.9h3.5v-8.9M167.7 87.4v3.6l.3 .1-.3 .1 .1 .2M167.8 91.4l-.1 .2 .3 .1-.3 .1v3.7l.3 .1-.3 .1v.1l.6 .1v-.3M167.8 91.4h.5M167.9 91v.2M167.9 95.5v.2M167.9 91.6v.2M168.1 89.3h2.3v.2h-2.3zM168.1 93.8h2.3v.2h-2.3zM168.3 95.6v-.1l.2 .1M168.3 91.7v.1l.2-.1M168.3 91.1l.1-.1 .1 .1"/>
<path d="M168.3 95.6h.2M168.3 91.1v.1l.2-.1M168.3 91.7h.2M168.3 91.1v.6M168.5 95.6v.3h1.6v-.3M168.5 91.1v.6M168.5 91.4h1.6M170.1 91.7v.1l.2-.1M170.1 95.6v-.1l.2 .1M170.1 91.1v-.1l.2 .1M170.1 91.7h.2M170.1 95.6h.2"/>
<path d="M170.1 91.1v.1l.2-.1M170.1 91.1v.6M170.3 91.4h.4M170.3 91.1v.6M170.7 95.5l-.1 .1 .2 .1v.2h-.5v-.3M170.7 91l-.1 .1 .2 .1-.1 .2M170.7 95.5v.2M170.7 91v.2M170.7 91.8h.1v3.7h-.1M170.7 91.6v.2M170.7 91.4l.1 .2h-.2l.1 .2M170.8 83.7l-.2 .2"/>
<path d="M170.8 87.4v3.6h-.1M170.8 83.1h.6M170.8 82.6h.6M170.8 80h.5M170.8 82.4h.6M171.3 81.5v.1M171.3 81.6h.1M171.3 86.9v13.6M172.3 85.2h.1M172.3 86.9h.1M172.3 81.6h.1M172.5 80.4h-.2v.1h.2"/>
<path d="M172.5 80.4v.1M172.5 81.3v.1M172.5 81.3h-.2l.2 .1M172.5 81.6h.3M172.5 80.5v.5M172.5 81.4v.2M172.5 81.6h.1M172.5 81v.6M172.5 80.1v.9M172.5 81v.3M172.5 80.1v.3M172.5 81.6l-.2 .1"/>
<path d="M172.8 81.6h.1M173 81.4l-.2 .2M173 81.4h.1M244.1 96.2l.5-.4v1.6M244.1 80.1v16.1M244.3 95.9l-.2 .1M244.6 97.4h.1M244.6 97.4l-9.5 5.5M244.7 97.3l-.1 .1M244.7 95.8v1.5M258.8 84.3l1-.2v3.3l-1 .1zM259.8 87.3v.1"/>
<path d="M260.3 88.1h.3v.7l-.3 .1zM260.6 88.8h-.3M261.5 93.5l-17.4 2.4M148.6 109l.1 .1M148.6 109h.1M148.7 109v.1M148.7 109h.4M148.7 109.1h23.6M149.1 109h.1M149.2 109h8.8M149.7 110.7v.1M149.7 110.7v16.4"/>
<path d="M149.7 110.7h22.6M150.2 110.8l-.1-.1v16.4l.1-.1M150.2 110.8v16.2M150.4 111v.1M150.4 111h7.5M150.4 111v15.8M150.4 111.1v15.7M150.4 111.1h7.4M150.5 117.2h.4v3.4h-.4zM150.8 117.2v3.4M157.3 109.1h.1M157.3 110.7h.1"/>
<path d="M157.3 109.1v1.6M157.3 109.1h15M157.3 110.7h15M157.4 111.1v15.6M157.6 111.1v15.6M157.8 111.1v15.6M157.9 111l-.1 .1M157.9 111v15.8M158 109h.1M158 110.7l-7.8 .1M158 110.8v16.2M158.1 109.2h4.8v1.4h-4.8z"/>
<path d="M158.2 110.7v16.4M158.3 105.2h8.8M158.3 105h8.8M158.3 106.3h.6M158.3 106.4h.6M158.3 105.1h8.8M158.3 110.7v16.4M158.3 106.4h8.8M158.3 106.1h.1M158.3 105.7h.1M158.3 105.9h8.4M158.3 106.2h.2"/>
<path d="M158.3 105.5h.2M158.3 111.2v.1M158.3 105.5v.7M158.3 111.3v15.7M158.3 111.3h13M158.3 111.2h13M158.4 105.2l-.1 .9M158.5 105.5h-.2M158.5 105.5h.1M158.5 106.2h.1M158.5 105.2v.3M158.5 105.5v.7"/>
<path d="M158.5 106.2h8M158.5 105.5h8M158.5 109.8l.1 .2zM158.7 105.5h.1M158.7 109.6l-.3 .3 .3 .3M158.7 109.6v.6M158.7 109.6h1M158.7 110.2v.1M158.7 110.3h1M158.7 105.2v.3M158.7 109.5v.1M158.8 110.1l.1 .1"/>
<path d="M158.8 110.1h.1M158.8 109.8h.1M158.8 109.8v.3M158.9 105.2v.3M158.9 110.2h.1M158.9 110.2h.7M158.9 106.2v.2M158.9 105.5h.1M158.9 109.6h.1M158.9 110l.1 .1zM158.9 109.6h.6M158.9 109.6l-.1 .2"/>
<path d="M158.9 110h.1M159 106.2v.2M159.1 105.5h.1M159.2 105.2l-.1 .3M159.2 109.7v.1zM159.2 109.8h.1M159.2 105.2l.1 .3M159.3 105.5h.1M159.4 110l.1 .1zM159.4 110h.1M159.5 109.6h.1M159.5 109.6l.1 .2"/>
<path d="M159.5 105.5h.1M159.6 105.2l-.1 .3M159.6 110.2h.1M159.6 105.5h.1M159.6 110.1v.1M159.6 110.1h.1M159.6 109.8h.1M159.6 109.8v.3M159.7 105.2v.3M159.7 110.3h.1M159.7 109.5v.1M159.7 109.6l.3 .2-.3 .4"/>
<path d="M159.7 110.2v.1M159.7 109.6v.6M159.7 105.5h.1M159.9 105.5h.1M159.9 105.2v.3M160.1 105.2v.3M160.1 105.5h.1M160.3 105.5h.1M160.3 110.1v.1M160.3 109.6v.1M160.3 109.6v.6M160.3 109.6h1"/>
<path d="M160.3 110.1h1M160.4 105.2l-.1 .3M160.4 105.2l.1 .3M160.5 105.5h.1M160.6 110.1h.1M160.6 109.7h.1M160.6 110.1h.6M160.6 109.7h.6M160.6 109.7h-.2v.4h.2M160.6 109.7v.4M160.7 105.5h.1M160.8 105.2l-.1 .3"/>
<path d="M160.9 105.2v.3M160.9 105.5h.1M161.1 105.5h.1M161.1 105.2v.3M161.2 109.7h.1M161.2 110.1h.1M161.2 109.7v.4M161.3 105.2v.3M161.3 110.1v.1M161.3 109.6v.1M161.3 109.6v.6M161.3 105.5h.1"/>
<path d="M161.5 105.5h.1M161.6 105.2l-.1 .3M161.6 109.6v.6M161.6 109.6h1M161.6 110.2h1M161.7 105.2v.3M161.7 109.7h.1M161.7 110.1h.1M161.7 109.7v.4M161.7 105.5h.1M161.7 109.7h.6M161.7 110.1h.6"/>
<path d="M161.9 105.5h.1M162 105.2l-.1 .3M162.1 105.2v.3M162.1 105.5h.1M162.3 105.5h.1M162.3 110.1h.1M162.3 109.7h.1M162.3 109.7v.4M162.3 105.2v.3M162.3 109.7h.3v.4h-.3M162.5 105.2v.3M162.5 105.5h.1"/>
<path d="M162.6 109.6v.6M162.7 105.5h.1M162.8 105.2l-.1 .3M162.9 105.2v.3M162.9 105.5h.1M163.1 105.5h.1M163.1 117.9v.1M163.2 118.8l.3 .4M163.2 105.2l-.1 .3M163.2 118.8h.3M163.2 118.2v.6M163.2 118.2h.2"/>
<path d="M163.2 118.1a.24 .24 0 0 1-.1-.3 .24 .24 0 0 1 .4 0 .24 .24 0 0 1-.1 .3M163.2 118.1a.17 .17 0 0 1 0-.3 .17 .17 0 0 1 .2 0 .17 .17 0 0 1 0 .3M163.2 118.2v-.3h.2v.3M163.2 117.9h.2M163.3 105.2v.3M163.3 105.5h.1M163.4 118.2l.1 .6M163.5 105.5h.1M163.5 118.8v.4M163.5 119.2h2.7M163.5 118.8h2.7M163.5 118h.1"/>
<path d="M163.5 117.9h.1M163.5 105.2v.3M163.5 117.9v.1M163.7 105.2v.3M163.7 105.5h.1M163.9 105.5h.1M164 105.2l-.1 .3M164.1 105.2v.3M164.1 105.5h.1M164.3 105.5h.1M164.4 105.2l-.1 .3M164.5 105.2v.3"/>
<path d="M164.5 105.5h.1M164.7 105.5h.1M164.7 113h.1M164.7 112.3v.7M164.7 112.3l-.2 .3 .2 .3M164.7 112.3l-.2 .3 .2 .4M164.7 112.2a.4 .4 0 0 0-.3 .4 .4 .4 0 0 0 .3 .4 .37 .37 0 0 1-.3-.4 .37 .37 0 0 1 .3-.4M164.7 105.2v.3M164.8 112.2l.1 .1M164.8 112.2l-.1 .1M164.8 113h.1M164.8 112.2h.1"/>
<path d="M164.8 112.2v.8M164.9 105.5h.1M164.9 105.2v.3M164.9 113h-.1M164.9 112.3v.7M164.9 112.2a.4 .4 0 0 1 .3 .4 .4 .4 0 0 1-.3 .4 .37 .37 0 0 0 .3-.4 .37 .37 0 0 0-.3-.4M164.9 112.3l.2 .2v.2l-.2 .2M164.9 112.3l.2 .2v.3l-.2 .2M165.1 105.5h.1M165.2 105.2l-.1 .3M165.3 105.2v.3M165.3 105.5h.1"/>
<path d="M165.5 105.5h.1M165.6 105.2l-.1 .3M165.7 105.2v.3M165.7 105h.1M165.7 105.5h.1M165.9 104.7l.9-.1v.3l-.9-.1M165.9 104.3l.9-.1v.2h-.9M165.9 103.9l.9-.1v.3l-.9-.1M165.9 103.5l.9-.1v.3l-.9-.1M165.9 103.1l.9-.1v.2h-.9M165.9 102.7l.9-.1v.3l-.9-.1M165.9 102.3l.9-.1v.3l-.9-.1"/>
<path d="M165.9 101.9l.9-.1v.3l-.9-.1M165.9 101.5l.9-.1v.3l-.9-.1M165.9 101.1l.9-.1v.3l-.9-.1M165.9 100.7l.9-.1v.3l-.9-.1M165.9 100.3l.9-.1v.3l-.9-.1M165.9 105.5h.1M165.9 105.2v.3M166.1 105.2v.3M166.1 118h.1M166.1 117.9h.1M166.1 117.9v.1M166.1 105.5h.1"/>
<path d="M166.2 118.8v.4M166.2 118.8h.3M166.2 118.2v.6M166.2 118.2h.2M166.2 118.1a.17 .17 0 0 1 0-.3 .17 .17 0 0 1 .2 0 .17 .17 0 0 1 0 .3M166.2 118.1a.24 .24 0 0 1-.1-.3 .24 .24 0 0 1 .4 0 .24 .24 0 0 1-.1 .3M166.2 118.2v-.3h.2v.3M166.2 117.9h.2M166.3 105.5h.1M166.4 105.2l-.1 .3M166.4 118.2l.1 .6M166.5 118.8l-.3 .4"/>
<path d="M166.5 106.2h.1M166.5 105.5h.1M166.5 105.5h.2M166.5 106.2h.2M166.5 105.2v.3M166.5 105.5v.9l.1-.2M166.5 118h.1M166.5 117.9h.1M166.5 117.9v.1M166.5 106.3h.6M166.5 106.4h.6M166.6 105.9h.1"/>
<path d="M166.7 106.2h-.1M166.7 105.5v.7M166.8 105.2l-.1 .9h.2v-.9M171.3 111.2v.1M171.3 111.3v15.7M171.3 100.5h.1v.8h-.1M171.3 100.5v.8M171.3 101.3v7.8M171.3 110.7v16.4M171.4 101.3v7.8M171.4 110.7v10.7M172.3 110.7v16.4"/>
<path d="M172.3 109.1h.1M172.3 110.7h.1M172.3 109.1v1.6M172.3 110.7v18M149.7 127v.1M149.7 127.1h22.6M150.2 127l7.8 .1M150.4 126.8h7.5M150.4 126.7h7.4M157.3 128.7h.1M157.4 127.1h.1M157.3 127.1v1.6"/>
<path d="M157.4 128.7h.1M157.4 127.1v1.6M157.4 128.7h14.9M157.4 127.1h14.9M157.8 126.7l.1 .1M158.3 127h.1M158.3 127h13M171.3 127h.1M171.3 121.4h.1v.7h-.1M171.4 122.1v5M172.3 128.7h.1M172.3 127.1h.1"/>
<path d="M172.3 127.1v1.6"/>
<circle cx="260.2" cy="44.4" r=".1"/>
<circle cx="239.8" cy="63.7" r=".16"/>
<circle cx="239.9" cy="63.7" r=".15"/>
<circle cx="166" cy="93.8" r=".15"/>
<circle cx="166" cy="93.8" r=".11"/>
<circle cx="158.5" cy="109.9" r=".1"/>
<circle cx="159.9" cy="109.9" r=".09"/>
<circle cx="159.9" cy="109.9" r=".06"/>
</g>
<text font-size="8.5" x="220.6" y="192.7">Kiosk Assm</text>
<g font-size="8.1">
<text x="22" y="8">6</text>
<text x="71.2" y="8">5</text>
<text x="121.2" y="8">4</text>
<text x="171.3" y="8">3</text>
<text x="221.3" y="8">2</text>
<text x="270.5" y="8">1</text>
<text x="2" y="33.6">D</text>
<text x="289" y="33.6">D</text>
<text x="1.7" y="86.1">C</text>
<text x="288.7" y="86.1">C</text>
<text x="2.7" y="136.1">B</text>
<text x="289.7" y="136.1">B</text>
<text x="2" y="188.6">A</text>
<text x="289" y="188.6">A</text>
<text x="22" y="208">6</text>
<text x="71.2" y="208">5</text>
<text x="121.2" y="208">4</text>
<text x="171.3" y="208">3</text>
<text x="221.3" y="208">2</text>
<text x="270.5" y="208">1</text>
</g>
<g font-size="4.2">
<text x="11.5" y="14">ITEM</text>
<text x="28.7" y="16">PART NUMBER</text>
<text x="65.2" y="16">DESCRIPTION</text>
<text x="94.8" y="16">QTY.</text>
<text x="107" y="14.4">ITEM</text>
<text x="124.2" y="16.4">PART NUMBER</text>
<text x="160.7" y="16.4">DESCRIPTION</text>
<text x="190.2" y="16.4">QTY.</text>
<text x="12" y="18.1">NO.</text>
<text x="14.8" y="23.4">1</text>
<text x="22.5" y="23.4">Base Body</text>
<text x="98.2" y="23.4">1</text>
<text x="107.5" y="18.5">NO.</text>
<text x="117.9" y="23.8">Wire Duct_Cable</text>
<text x="14.8" y="29.5">2</text>
<text x="22.5" y="29.5">Cash Acceptor</text>
<text x="98.2" y="29.5">2</text>
<text x="109.1" y="25.9">23</text>
<text x="117.9" y="27.9">Tray 212,8</text>
<text x="193.6" y="25.9">1</text>
<text x="214.4" y="24.3">26</text>
<text x="14.8" y="35.6">3</text>
<text x="22.5" y="35.6">Pintu Atas</text>
<text x="98.2" y="35.6">1</text>
<text x="117.9" y="34">4 Gang UK Plug</text>
<text x="268.2" y="31.1">25</text>
<text x="14.8" y="40.9">4</text>
<text x="22.5" y="40.9">Pintu Bawah</text>
<text x="98.2" y="40.9">1</text>
<text x="109.1" y="36.1">24</text>
<text x="117.9" y="38.1">Socket</text>
<text x="193.6" y="36.1">1</text>
<text x="212.8" y="39.2">2</text>
<text x="14.8" y="46.2">5</text>
<text x="22.5" y="46.2">mini computer</text>
<text x="98.2" y="46.2">2</text>
<text x="109.1" y="44.2">25</text>
<text x="117.9" y="44.2">cable_glands_m50</text>
<text x="193.6" y="44.2">2</text>
<text x="276" y="46.5">10</text>
<text x="14.8" y="52.3">6</text>
<text x="22.5" y="52.3">Black box</text>
<text x="98.2" y="52.3">1</text>
<text x="109.1" y="50.3">26</text>
<text x="117.9" y="50.3">Monitor</text>
<text x="193.6" y="50.3">1</text>
<text x="14.8" y="57.7">7</text>
<text x="22.5" y="57.7">IEC Power Socket</text>
<text x="98.2" y="57.7">1</text>
<text x="109.1" y="55.7">27</text>
<text x="117.9" y="55.7">block stick</text>
<text x="193.6" y="55.7">2</text>
<text x="14.8" y="65">8</text>
<text x="22.5" y="63">POWER ROCKER</text>
<text x="98.2" y="65">2</text>
<text x="114.9" y="64.4">12</text>
<text x="135.9" y="64.4">10</text>
<text x="153.8" y="64.4">3</text>
<text x="164.9" y="64.4">26</text>
<text x="179.8" y="64.4">25</text>
<text x="276" y="60.2">11</text>
<text x="22.5" y="67.1">SWITCH_AJ8202BF</text>
<text x="190.3" y="69.6">27</text>
<text x="209.1" y="69.6">19</text>
<text x="14.8" y="72.4">9</text>
<text x="22.5" y="72.4">Drawer Adaptor</text>
<text x="98.2" y="72.4">1</text>
<text x="116" y="77.1">6</text>
<text x="202" y="77.2">1</text>
<text x="277.2" y="73.8">3</text>
<text x="13.7" y="78.5">10</text>
<text x="13.7" y="83.8">11</text>
<text x="22.5" y="78.5">fan</text>
<text x="22.5" y="83.8">fan blade</text>
<text x="98.2" y="78.5">1</text>
<text x="98.2" y="83.8">1</text>
<text x="13.7" y="89.1">12</text>
<text x="22.5" y="89.1">Ventilation Fins</text>
<text x="98.2" y="89.1">1</text>
<text x="211.5" y="84.5">2</text>
<text x="276" y="87.5">12</text>
<text x="13.7" y="94.5">13</text>
<text x="22.5" y="94.5">Drawer</text>
<text x="98.2" y="94.5">1</text>
<text x="13.7" y="99.8">14</text>
<text x="22.5" y="99.8">Lock with Key</text>
<text x="98.2" y="99.8">1</text>
<text x="114.9" y="96">17</text>
<text x="211.5" y="96">5</text>
<text x="277.2" y="101.2">4</text>
<text x="13.7" y="105.9">15</text>
<text x="22.5" y="105.9">PART01</text>
<text x="98.2" y="105.9">2</text>
<text x="13.7" y="111.2">16</text>
<text x="22.5" y="111.2">PART00</text>
<text x="98.2" y="111.2">1</text>
<text x="209.1" y="108.7">23</text>
<text x="13.7" y="118.6">17</text>
<text x="22.5" y="116.5">Wire Duct_Cable</text>
<text x="98.2" y="118.6">1</text>
<text x="114.9" y="114.9">21</text>
<text x="259.8" y="114.8">1</text>
<text x="276" y="114.8">13</text>
<text x="22.5" y="120.6">Tray 248</text>
<text x="223.6" y="122.3">9</text>
<text x="13.7" y="126.7">18</text>
<text x="22.5" y="126.7">arduinoMega</text>
<text x="98.2" y="126.7">1</text>
<text x="209.1" y="126.9">22</text>
<text x="13.7" y="134.9">19</text>
<text x="22.5" y="132.8">Wire Duct_Cable</text>
<text x="22.5" y="136.9">Tray 323,8</text>
<text x="98.2" y="134.9">1</text>
<text x="114.9" y="133.8">24</text>
<text x="131.3" y="133.8">7</text>
<text x="144.5" y="133.8">4</text>
<text x="199.6" y="132.8">14</text>
<text x="22.5" y="143">Wire Duct_Cable</text>
<text x="153.8" y="140.4">8</text>
<text x="171.5" y="140.4">16</text>
<text x="190.3" y="140.4">15</text>
<text x="221.2" y="140.4">13</text>
<text x="13.7" y="145.1">20</text>
<text x="22.5" y="147.1">Tray 258</text>
<text x="98.2" y="145.1">1</text>
<text x="13.7" y="155.3">21</text>
<text x="22.5" y="153.2">Wire Duct_Cable</text>
<text x="98.2" y="155.3">1</text>
<text x="22.5" y="157.4">Tray 273</text>
<text x="13.7" y="165.5">22</text>
<text x="22.5" y="163.5">Wire Duct_Cable</text>
<text x="22.5" y="167.6">Tray 265</text>
<text x="98.2" y="165.5">1</text>
</g>
<text font-size="3.9" x="277.9" y="188.5">A4</text>
<g font-size="2">
<text x="107.6" y="147.6">UNLESS OTHERWISE SPECIFIED:</text>
<text x="141.4" y="147.6">FINISH:</text>
<text x="188.3" y="147.5">DEBURR AND</text>
<text x="188.3" y="150">BREAK SHARP</text>
<text x="219.6" y="149">DO NOT SCALE DRAWING</text>
<text x="260.3" y="149.2">REVISION</text>
<text x="107.6" y="150.1">DIMENSIONS ARE IN MILLIMETERS</text>
<text x="107.6" y="152.6">SURFACE FINISH:</text>
<text x="107.6" y="155.1">TOLERANCES:</text>
<text x="188.3" y="152.5">EDGES</text>
<text x="109.2" y="157.6">LINEAR:</text>
<text x="109.2" y="160.1">ANGULAR:</text>
<text x="121.3" y="165">NAME</text>
<text x="137" y="164.9">SIGNATURE</text>
<text x="154.2" y="164.9">DATE</text>
<text x="207.1" y="164.9">TITLE:</text>
<text x="107.6" y="169.1">DRAWN</text>
<text x="107.9" y="173.3">CHK'D</text>
<text x="107.4" y="177.4">APPV'D</text>
<text x="108.1" y="181.8">MFG</text>
<text x="108.5" y="186">Q.A</text>
<text x="162.6" y="185.5">MATERIAL:</text>
<text x="207" y="185.5">DWG NO.</text>
<text x="162.6" y="198.5">WEIGHT:</text>
<text x="207.1" y="198.6">SCALE:1:25</text>
<text x="251.5" y="198.6">SHEET 1 OF 1</text>
</g>
</svg>
